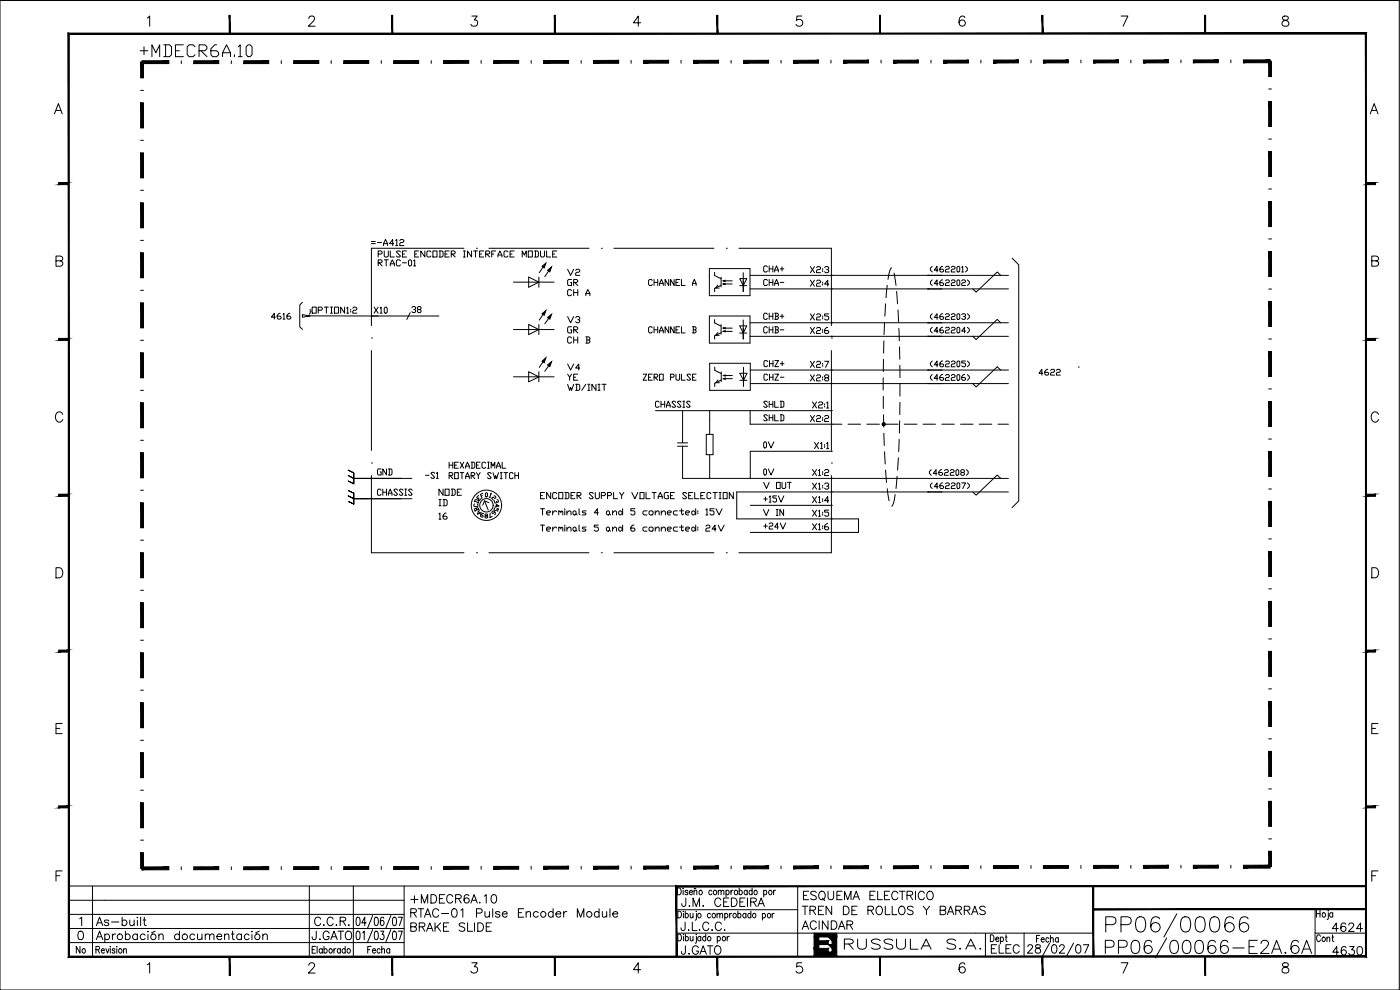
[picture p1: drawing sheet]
<svg xmlns="http://www.w3.org/2000/svg" width="420mm" height="297mm" viewBox="0 0 420 297" stroke-linecap="round" stroke-linejoin="round" font-family="sans-serif">
<!-- layer: 2 -->
<g fill="#000" stroke="#000" stroke-width=".3">
<path d="M248.6 283.4h1.1v1.2zM248.6 281.1h1.1v1.2z"/>
<path d="M73.2 18.2v.9l7.4-.9zM73.2 19.1l7.4-.9v.9z"/>
<path d="M88.1 18.2v.8l7.6-.8zM88.1 19l7.6-.8v.8z"/>
<path d="M103.2 18.2v.8l7.5-.8zM103.2 19l7.5-.8v.8z"/>
<path d="M118.2 18.2v.8l7.4-.8zM118.2 19l7.4-.8v.8z"/>
<path d="M133.1 18.1v.9l7.6-.9zM133.1 19l7.6-.9v.9z"/>
<path d="M148.2 18.1v.9l7.5-.9zM148.2 19l7.5-.9v.9z"/>
<path d="M163.2 18.1v.9l7.4-.9zM163.2 19l7.4-.9v.9z"/>
<path d="M178.1 18.1v.9l7.6-.9zM178.1 19l7.6-.9v.9z"/>
<path d="M193.2 18.1v.9l7.5-.9zM193.2 19l7.5-.9v.9z"/>
<path d="M208.2 18.1v.9l7.4-.9zM208.2 19l7.4-.9v.9z"/>
<path d="M223.1 18.1v.9l7.6-.9zM223.1 19l7.6-.9v.9z"/>
<path d="M238.2 18.1v.9l7.5-.9zM238.2 19l7.5-.9v.9z"/>
<path d="M253.2 18.1v.8l7.4-.8zM253.2 18.9l7.4-.8v.8z"/>
<path d="M268.1 18.1v.8l7.5-.8zM268.1 18.9l7.5-.8v.8z"/>
<path d="M283.2 18.1v.8l7.5-.8zM283.2 18.9l7.5-.8v.8z"/>
<path d="M298.2 18v.9l7.4-.9zM298.2 18.9l7.4-.9v.9z"/>
<path d="M313.1 18v.9l7.5-.9zM313.1 18.9l7.5-.9v.9z"/>
<path d="M328.2 18v.9l7.5-.9zM328.2 18.9l7.5-.9v.9z"/>
<path d="M343.2 18v.9l7.4-.9zM343.2 18.9l7.4-.9v.9z"/>
<path d="M358.1 18v.8l7.5-.8zM358.1 18.8l7.5-.8v.8z"/>
<path d="M373.2 18v.8l8-.8zM373.2 18.8l8-.8v.8z"/>
<path d="M380.7 18.4l.9 4.6v-4.6zM380.7 18.4l.9 4.6h-.9z"/>
<path d="M42.2 30.8v7.6h.9zM42.2 30.8h.9v7.6z"/>
<path d="M42.2 18.7v4.7h.9zM42.2 18.7h.9v4.7z"/>
<path d="M380.7 30.5l.9 7.5v-7.5zM380.7 30.5l.9 7.5h-.9z"/>
<path d="M42.2 45.9v7.5h.9zM42.2 45.9h.9v7.5z"/>
<path d="M380.7 45.5l.9 7.4v-7.4zM380.7 45.5l.9 7.4h-.9z"/>
<path d="M42.2 60.9v7.5h.9zM42.2 60.9h.9v7.5z"/>
<path d="M380.7 60.5l.9 7.5v-7.5zM380.7 60.5l.9 7.5h-.9z"/>
<path d="M380.7 75.5l.9 7.5v-7.5zM380.7 75.5l.9 7.5h-.9z"/>
<path d="M42.2 90.9v7.5h.9zM42.2 90.9h.9v7.5z"/>
<path d="M42.2 75.8v7.5h.9zM42.2 75.8h.9v7.5z"/>
<path d="M380.7 90.5l.9 7.4v-7.4zM380.7 90.5l.9 7.4h-.9z"/>
<path d="M42.2 105.9v7.5h.9zM42.2 105.9h.9v7.5z"/>
<path d="M380.7 105.5l.9 7.5v-7.5zM380.7 105.5l.9 7.5h-.9z"/>
<path d="M42.2 120.8v7.5h.9zM42.2 120.8h.9v7.5z"/>
<path d="M380.7 120.5l.9 7.5v-7.5zM380.7 120.5l.9 7.5h-.9z"/>
<path d="M380.7 135.5l.9 7.4v-7.4zM380.7 135.5l.9 7.4h-.9z"/>
<path d="M42.2 150.9v7.5h.9zM42.2 150.9h.9v7.5z"/>
<path d="M42.2 135.8v7.6h.9zM42.2 135.8h.9v7.6z"/>
<path d="M380.7 150.4l.9 7.6v-7.6zM380.7 150.4l.9 7.6h-.9z"/>
<path d="M42.2 165.8v7.5h.9zM42.2 165.8h.9v7.5z"/>
<path d="M380.7 165.5l.9 7.5v-7.5zM380.7 165.5l.9 7.5h-.9z"/>
<path d="M42.2 180.8v7.5h.9zM42.2 180.8h.9v7.5z"/>
<path d="M380.7 180.5l.9 7.4v-7.4zM380.7 180.5l.9 7.4h-.9z"/>
<path d="M380.7 195.4l.9 7.5v-7.5zM380.7 195.4l.9 7.5h-.9z"/>
<path d="M42.2 210.8v7.5h.9zM42.2 210.8h.9v7.5z"/>
<path d="M42.2 195.9v7.5h.9zM42.2 195.9h.9v7.5z"/>
<path d="M380.7 210.5l.9 7.5v-7.5zM380.7 210.5l.9 7.5h-.9z"/>
<path d="M42.2 225.8v7.5h.9zM42.2 225.8h.9v7.5z"/>
<path d="M380.7 225.5l.9 7.4v-7.4zM380.7 225.5l.9 7.4h-.9z"/>
<path d="M42.2 240.9v7.5h.9zM42.2 240.9h.9v7.5z"/>
<path d="M380.7 240.4l.9 7.5v-7.5zM380.7 240.4l.9 7.5h-.9z"/>
<path d="M380.7 255.4l.9 4.6v-4.6zM380.7 255.4l.9 4.6h-.9z"/>
<path d="M42.2 255.8v4.7h.9zM42.2 255.8h.9v4.7z"/>
<path d="M42.6 261h8.1v-.9zM42.6 260.1h8.1l-8.1 .9z"/>
<path d="M58.2 260.9h7.5v-.8zM58.2 260.1h7.5l-7.5 .8z"/>
<path d="M73.2 260.9h7.4v-.9zM73.2 260.1l7.4-.1-7.4 .9z"/>
<path d="M88.1 260.9h7.6v-.9zM88.1 260h7.6l-7.6 .9z"/>
<path d="M103.2 260.9l7.5-.1v-.8zM103.2 260h7.5l-7.5 .9z"/>
<path d="M118.2 260.8h7.4v-.8zM118.2 260h7.4l-7.4 .8z"/>
<path d="M133.1 260.8h7.6v-.8zM133.1 260h7.6l-7.6 .8z"/>
<path d="M148.2 260.8h7.5v-.8zM148.2 260h7.5l-7.5 .8z"/>
<path d="M163.2 260.8h7.4v-.9zM163.2 259.9h7.4l-7.4 .9z"/>
<path d="M178.1 260.8h7.6v-.9zM178.1 259.9h7.6l-7.6 .9z"/>
<path d="M193.2 260.7h7.5v-.8zM193.2 259.9h7.5l-7.5 .8z"/>
<path d="M208.2 260.7h7.4v-.9zM208.2 259.9l7.4-.1-7.4 .9z"/>
<path d="M223.1 260.7h7.6v-.9zM223.1 259.8h7.6l-7.6 .9z"/>
<path d="M238.2 260.7l7.5-.1v-.8zM238.2 259.8h7.5l-7.5 .9z"/>
<path d="M253.2 260.6h7.4v-.8zM253.2 259.8h7.4l-7.4 .8z"/>
<path d="M268.1 260.6h7.5v-.9zM268.1 259.8l7.5-.1-7.5 .9z"/>
<path d="M283.2 260.6h7.5v-.9zM283.2 259.7h7.5l-7.5 .9z"/>
<path d="M298.2 260.6l7.4-.1v-.8zM298.2 259.7h7.4l-7.4 .9z"/>
<path d="M313.1 260.5h7.5v-.8zM313.1 259.7h7.5l-7.5 .8z"/>
<path d="M328.2 260.5h7.5v-.8zM328.2 259.7h7.5l-7.5 .8z"/>
<path d="M343.2 260.5h7.4v-.9zM343.2 259.7l7.4-.1-7.4 .9z"/>
<path d="M358.1 260.5h7.5v-.9zM358.1 259.6h7.5l-7.5 .9z"/>
<path d="M373.2 260.5h8v-.9zM373.2 259.6h8l-8 .9z"/>
<path d="M245.7 281.1l-1.4 3.5h1.4zM244.3 281.1h1.4l-1.4 3.5z"/>
<path d="M245.7 282.3v1.1l2.9-1.1zM245.7 283.4l2.9-1.1v1.1z"/>
<path d="M244.3 286.8l4.3-2.2v2.2zM244.3 284.6v2.2l4.3-2.2z"/>
<path d="M249.7 281.1v4.6l1.4-4.6zM251.1 281.1v4.6h-1.4z"/>
<path d="M248.6 285.7l2.5 1.1v-1.1zM248.6 285.7l2.5 1.1h-2.5z"/>
</g>
<g fill="none" stroke="#000" stroke-width=".3">
<path d="M84.4 18.2v.9M99.4 18.2v.8M114.4 18.2v.8M129.4 18.2v.8M144.4 18.1v.9M159.4 18.1v.9M174.4 18.1v.9M189.4 18.1v.9M204.4 18.1v.9M219.4 18.1v.9M234.4 18.1v.9M249.4 18.1v.8"/>
<path d="M264.4 18.1v.8M279.4 18.1v.8M294.4 18v.9M309.4 18v.9M324.4 18v.9M339.4 18v.9M354.4 18v.8M369.4 18v.8M381.2 18v.8M42.2 27.1h.9M380.7 26.7h.9M42.2 57.1h.9"/>
<path d="M42.2 42.1h.9M380.7 41.7h.9M380.7 56.7h.9M42.2 72.1h.9M303.7 77.5l2 1.9v70.9l-2 2M380.7 71.7h.9M42.2 87.1h.9M93.2 93.3h.1M249.5 86.7h53.1M249.5 82.6h53.1M249.5 96.8h53.1M278.4 96.8h.1"/>
<path d="M282.4 96.8h.1M300.3 96.8l-1-1-6.4 6.1-1-1M300.3 82.6l-1-1-6.4 6.1-1-1M380.7 86.7h.9M42.2 117.1h.9M42.2 102.1h.9M249.5 115.1h53.1M249.5 111h53.1M249.5 100.9h53.1M278.4 115.1h.1M278.4 100.9h.1M282.4 115.1h.1"/>
<path d="M282.4 100.9h.1M300.3 111l-1-.9-6.4 6-1-1M323.6 110.1h.1M380.7 101.7h.9M380.7 116.7h.9M42.2 132.1h.9M380.7 131.7h.9M42.2 147.1h.9M249.5 147.6h53.1M249.5 143.5h53.1M278.4 147.6h.1M279.5 140.9l-.6 .6v.6l.6 .5"/>
<path d="M281.2 142.1h-1.1l.8-1.2v1.7M282.4 147.6h.1M282.6 140.9l-.8 .6v.9l.3 .2h.5l.3-.2-.3-.6h-.8M283.5 141.2l.3-.3h.6l.2 .3-.2 .6h-.6l-.3 .3v.5h1.1M285.2 141.2l.3-.3h.5l.3 .3-.3 .6h-.5l-.3 .3v.5h1.1M286.9 141.2l.3-.3 .5 .3v1.2l-.3 .2-.5-.2zM288.6 141.8l-.3-.3 .3-.6h.6l.2 .6-.2 .3h-.6l-.3 .6 .3 .2h.6l.2-.2-.2-.6M290 140.9l.6 .6v.6l-.6 .5M300.3 143.5l-1-1-6.4 6.1-1-1M380.7 146.7h.9M42.2 177.1h.9M42.2 162.1h.9"/>
<path d="M380.7 161.7h.9M380.7 176.7h.9M42.2 192.1h.9M380.7 191.7h.9M42.2 207.1h.9M380.7 206.7h.9M42.2 237.1h.9M42.2 222.1h.9M380.7 221.7h.9M380.7 236.7h.9M42.2 252.1h.9M114.4 260v.8"/>
<path d="M129.4 260v.8M144.4 260v.8M159.4 259.9v.9M174.4 259.9v.9M189.4 259.9v.9M204.4 259.9v.8M219.4 259.8v.9M234.4 259.8v.9M249.4 259.8v.8M264.4 259.8v.8M279.4 259.7v.9M294.4 259.7v.9"/>
<path d="M309.4 259.7v.8M324.4 259.7v.8M339.4 259.7v.8M354.4 259.6v.9M369.4 259.6v.9M380.7 251.7h.9M380.7 260h.9M42.6 260.1v.9M54.4 260.1v.8M69.4 260.1v.8M84.4 260v.9M99.4 260v.9"/>
<path d="M245.7 281.1v1.2M245.7 283.4v1.2"/>
</g>
<!-- layer: SOSED_DECORATIVE -->
<g fill="none" stroke="#000" stroke-width=".3">
<path d="M90.8 90.7l-.8 .8v6.5l.8 .8M111.5 94.8h20.2M154.1 84.7h12.2M154.1 98.9h12.2M158.7 83.1l3 1.6-3 1.5zM158.7 97.4l3 1.5-3 1.5zM161.7 83.1v3.1M161.7 97.4v3M163 80.2l-1.2 1.6M163 94.3l-1.2 1.7M164.7 81.3l-1.2 1.7M164.7 95.5l-1.2 1.7"/>
<path d="M195.7 98.4l-.2-.4h-.6l-.3 .4v1.2l.3 .3h.6l.2-.3M196.3 98v1.9M196.3 99h1.1M197.4 98v1.9M198 99.9v-.6l.5-1.3 .6 1.3v.6M198 99.3h1.1M200.7 98v1.9l-1.1-1.9v1.9M202.3 98v1.9l-1-1.9v1.9M202.9 99h.5M204 98h-1.1v1.9h1.1M204.5 98v1.9h1.1M207.8 98h.8l.3 .4-.3 .6"/>
<path d="M208.1 99h.5l.3 .6-.3 .3h-.8M208.1 98v1.9M212.9 94.8h12.2v8.1h-12.2zM212.9 80.6h12.2v8.1h-12.2zM214.5 81.7v1l1.9 .9M214.5 95.9v1l1.9 1M215.4 85.5l-.6 .9h1.1M215.4 99.8l-.6 .8h1.1M216.4 83.2v2.9M216.4 97.4v2.9M216.4 85.6l-1.9 1v.9M216.4 99.8l-1.9 1v1"/>
<path d="M217 85.2h2.8M217 84.3h2.8M217 99.4h2.8M217.6 98.5h-.6l.7 .2M217.7 85l-.7 .2 .7 .2M217.7 84.1l-.7 .2 .7 .1M217.7 99.2l-.7 .2 .7 .2M217.7 98.3l-.7 .2h2.8M222 83.6h2.1l-1 2.1zM222 97.8h2.1l-1 2.1zM222 85.7h2.1M222 99.9h2.1"/>
<path d="M223.1 81.8v5.7M223.1 96v5.7M225.1 86.7h24.4M225.1 82.6h24.4M225.1 96.8h24.4M154.1 113.1h12.2M158.7 111.5l3 1.6-3 1.5zM161.7 111.5v3.1M163 108.6l-1.2 1.6M164.7 109.8l-1.2 1.6M213 109h12.2v8.1h-12.2zM214.5 110.1v1l2 1"/>
<path d="M215.5 114l-.7 .8h1.1M216.5 111.6v2.9M216.5 114l-2 1v1M217 113.6h2.8M217 112.7h2.8M217.8 112.5l-.8 .2 .8 .1M217.8 113.4l-.8 .2 .8 .2M222 112h2.2l-1.1 2.1zM222 114.1h2.2M223.1 110.2v5.7M225.1 100.9h24.4M225.2 115.1h24.3"/>
<path d="M225.2 111h24.3M134.8 138.7v1.8M134.8 139.6h1.1M135.9 138.7v1.8M136.4 139.6h.6M137.5 138.7h-1.1v1.8h1.1M138.1 138.7l1.1 1.8M139.2 138.7l-1.1 1.8M139.7 139.9h1.1M141.4 138.7h.8l.3 .3v1.2l-.3 .3h-.8M141.6 138.7v1.8M143 139.6h.6"/>
<path d="M144.1 138.7h-1.1v1.8h1.1M145.8 139l-.3-.3h-.6l-.2 .3v1.2l.2 .3h.6l.3-.3M146.3 138.7h.6M146.6 138.7v1.8M149.1 139.9h1.1M150.7 138.7v1.8h1.1M196.7 123.2h52.8M203.3 133.9h3.1M203.3 132.9h3.1M204.9 133.9v9.6h44.6M204.9 123.2v9.7M212 130.3h2v6.1h-2z"/>
<path d="M213 136.4v7.1M213 123.2v7.1M225.1 123.2v4.1h24.4M249.5 135.4h-24.3v8.1M104.5 141.1l1.7 .8v3.2v-3.2zM106.2 145.1l-1.7-.8 1.7 .8M106.2 143.5l-1.7-.8 1.7 .8M106.2 149.6l-1.7-.8 1.7 .8M106.2 148l-1.7-.8 1.7 .8M106.2 148v3.2l-1.7-.8 1.7 .8zM110.2 143.5h-4h4M110.2 149.6h-4h4"/>
<path d="M110.2 143.5h13.4M110.2 149.6h13.4M114.4 147.1l-.3-.3h-.6l-.2 .3v1.2l.2 .3h.6l.3-.3M114.9 146.8v1.8M114.9 147.7h1.1M116 146.8v1.8M116.5 148.6v-.6l.6-1.2 .5 1.2v.6M116.5 148h1.1M119.3 147.1l-.3-.3h-.5l-.3 .3 1.1 1.2-.3 .3h-.5l-.3-.3M120.9 147.1l-.3-.3h-.5l-.3 .3 1.1 1.2-.3 .3h-.5l-.3-.3M121.5 146.8h.5M121.5 148.6h.5"/>
<path d="M121.8 146.8v1.8M123.7 147.1l-.3-.3h-.5l-.3 .3 1.1 1.2-.3 .3h-.5l-.3-.3M134.8 142.7h.8l.3-.6-.3-.3h-.8v1.8M135.1 142.7l.8 .9M136.4 141.8h1.1v1.8h-1.1zM138.1 141.8h1.1M138.6 141.8v1.8M139.7 140.5v-.6l.6-1.2 .5 1.2v.6M139.7 143.6v-.6l.6-1.2 .5 1.2v.6M139.7 143h1.1M141.4 142.7h.8l.3-.6-.3-.3h-.8v1.8M141.6 142.7l.9 .9"/>
<path d="M143 141.8l.6 .9v.9M144.1 141.8l-.5 .9M145.4 150.3l1.1 2.7M146.3 140.5h.6M147.4 140.5v-1.8l.6 1.2 .5-1.2v1.8M147.4 142.1l-.2-.3h-.6l-.3 .3 1.1 1.2-.2 .3h-.6l-.3-.3M148 141.8l.5 1.8 .3-.9 .3 .9 .5-1.8M149.1 140.5v-.6l.5-1.2 .6 1.2v.6M150.2 141.8h.5M150.2 143.6h.5M150.4 141.8v1.8M151.3 141.8h1.1"/>
<path d="M151.8 141.8v1.8M154 142.1l-.3-.3h-.5l-.3 .3v1.2l.3 .3h.5l.3-.3M154.5 141.8v1.8M154.5 142.7h1.1M155.6 141.8v1.8M225.2 151.6h24.3M249.5 147.6h-28.4v8.1h36.5v4.1h-32.4"/>
<circle cx="146" cy="151.6" r="4.6"/>
<circle cx="146" cy="151.6" r="2.01"/>
</g>
<!-- layer: SOSED_CIRCUIT -->
<g fill="none" stroke="#000" stroke-width=".3">
<path d="M139.2 74.5h-27.7v23.2M146.7 74.5h30M180.5 74.5h.1M184.2 74.5h30M218 74.5h.1M221.7 74.5h27.8v23.2M90.8 94.4l2 .4-2 .4zM92.8 94.8h.1M93.1 93.4v.6l-.3 .3M93.1 92.8v.3M93.7 92.1h1.2v1.9h-1.2zM95.5 93.1h.9l.3-.6-.3-.4h-.9v1.9"/>
<path d="M97.3 92.1h1.3M98 92.1v1.9M99.2 92.1h.6M99.2 94h.6M99.5 92.1v1.9M100.4 92.1h1.2v1.9h-1.2zM103.4 92.1v1.9l-1.2-1.9v1.9M104.1 92.5l.3-.4v1.9M104.1 94h.5M105.2 92.8v.3M105.2 93.4v.3M105.9 92.5l.3-.4h.6l.3 .4-.3 .6h-.6l-.3 .3v.6h1.2"/>
<path d="M265.5 96.7l-.2 3.7M265.8 91.2l-.2 3.7M266.3 85.6l-.4 3.7M267.6 80.4l-.5 .7-.6 2.7M268.3 81.9l.6 3.7M269.1 87.4l.3 3.7M269.5 93l.2 3.7M269.7 98.5l.2 3.7M111.5 101.4h.1M111.5 105.2v30M249.5 105.2v30M265.1 113.4l-.1 3.6"/>
<path d="M265.1 118.9v3.7M265.1 107.8v3.7M265.3 102.3l-.1 3.6M270 104.1v3.7M270 109.6l.1 3.7M270.1 115.2v3.7M244.4 132.7l1.3 1.9M245.7 132.7l-1.3 1.9M246.3 133.1l.3-.4v1.9M246.3 134.6h.6M247.5 133.4v.3M247.5 134v.3"/>
<path d="M248.1 133.1l.3-.4v1.9M248.1 134.6h.6M249.5 135.4h.1M249.5 127.3h3.1M254.5 127.3h3.8M260.1 127.3h3.8M265.1 124.4l.1 3.7M265.3 130l.1 3.7M265.5 135.5l.1 3.7M265.8 127.3h3.7M269.6 137.4l-.2 3.6M269.8 131.8l-.1 3.7"/>
<path d="M270 126.3l-.1 3.6M270.1 120.7l-.1 3.7M271.4 127.3h3.8M277 127.3h3.8M282.7 127.3h3.7M288.3 127.3h3.7M293.9 127.3h3.7M299.5 127.3h3.1M111.5 142.7v23.1h27.7M162.2 148.7h.6M163.4 147.8h-1.2v1.8h1.2M165.3 147.8v1.8l-1.3-1.8v1.8"/>
<path d="M167.1 148.1l-.3-.3h-.6l-.3 .3v1.2l.3 .3h.6l.3-.3M167.7 147.8h1.2v1.8h-1.2zM169.5 147.8h.9l.3 .3v1.2l-.3 .3h-.9M169.8 147.8v1.8M171.4 148.7h.6M172.6 147.8h-1.2v1.8h1.2M173.2 148.7h.9l.3-.6-.3-.3h-.9v1.8M173.5 148.7l.9 .9M178.1 148.1l-.3-.3h-.7l-.3 .3 1.3 1.2-.3 .3h-.7l-.3-.3M178.6 147.8v1.5l.3 .3h.7l.3-.3v-1.5M180.5 148.7h.9l.3-.6-.3-.3h-.9v1.8M182.3 148.7h.9l.3-.6-.3-.3h-.9v1.8"/>
<path d="M184.1 147.8v1.8h1.2M186 147.8l.6 .9v.9M187.2 147.8l-.6 .9M189.6 147.8l.9 1.8 .9-1.8M192.1 147.8h1.2v1.8h-1.2zM193.9 147.8v1.8h1.2M195.7 147.8h1.2M196.3 147.8v1.8M197.5 149.6v-.6l.7-1.2 .6 1.2v.6M197.5 149h1.3M200.6 147.8h-.9l-.4 .3v1.2l.4 .3h.9v-.9h-.3M201.2 148.7h.6"/>
<path d="M202.4 147.8h-1.2v1.8h1.2M206.1 148.1l-.4-.3h-.6l-.2 .3 1.2 1.2-.4 .3h-.6l-.2-.3M206.7 148.7h.6M207.9 147.8h-1.2v1.8h1.2M208.5 147.8v1.8h1.2M210.3 148.7h.6M211.5 147.8h-1.2v1.8h1.2M213.4 148.1l-.3-.3h-.6l-.3 .3v1.2l.3 .3h.6l.3-.3M214 147.8h1.2M214.6 147.8v1.8M215.8 149.6h.6M215.8 147.8h.6"/>
<path d="M216.1 147.8v1.8M217 147.8h1.2v1.8h-1.2zM220.1 147.8v1.8l-1.2-1.8v1.8M243.8 153.1l1.3 1.8M245.1 153.1l-1.3 1.8M245.7 153.4l.3-.3v1.8M246.9 153.7v.3M246.9 154.3v.3M248.7 153.1h-1.2v.6h.9l.3 .3v.6l-.3 .3h-.6l-.3-.3M249.5 142.7v23.1h-27.8M265.8 141.1l.3 3.7M266.3 146.6l.5 3.7"/>
<path d="M268.6 148.4l-.3 2.2-.7 1.3M269.2 142.9l-.3 3.7M143 165.8h.1M146.7 165.8h30M180.5 165.8h.1M184.2 165.8h30M218 165.8h.1"/>
</g>
<!-- layer: SOSED_DECORATIVE -->
<path d="M162.7 79.9l1.1-1-.5 1.5zM162.7 94.1l1.1-.9-.5 1.4zM164.3 81.1l1.2-1-.5 1.5zM164.3 95.3l1.2-1-.5 1.4zM162.7 108.4l1.1-1.1-.5 1.5zM164.3 109.5l1.2-1-.5 1.5z" fill="#000" stroke="#000" stroke-width=".3"/>
<!-- layer: 0 -->
<path d="M92.5 94.8h21" fill="none" stroke="#000" stroke-width=".3"/>
<!-- layer: 9 -->
<g fill="none" stroke="#000" stroke-width=".3">
<path d="M279.8 79.9l-.6 .6v.6l.6 .5M282.9 79.9h-.3l-.5 .6v.9l.3 .2h.5l.3-.2-.3-.6h-.8M289.8 79.9l.5 .6v.6l-.5 .5M279.8 98.2l-.6 .5v.6l.6 .6M279.8 94.1l-.6 .6v.6l.6 .5M281.5 99.3h-1.1l.8-1.1v1.7M281.5 95.3h-1.1l.8-1.2v1.7M281.5 81.1h-1.1l.8-1.2v1.7M282.9 98.2h-.3l-.5 .5v.9l.3 .3h.5l.3-.3-.3-.6h-.8M282.9 94.1h-.3l-.5 .6v.8l.3 .3h.5l.3-.5-.3-.3h-.8M283.8 98.5l.3-.3h.5l.3 .3-.3 .5h-.5l-.3 .3v.6h1.1M283.8 94.4l.3-.3h.5l.3 .3-.3 .6h-.5l-.3 .3v.5h1.1"/>
<path d="M283.8 80.2l.3-.3h.5l.3 .3-.3 .6h-.5l-.3 .3v.5h1.1M285.5 98.5l.3-.3h.5l.3 .3-.3 .5h-.5l-.3 .3v.6h1.1M285.5 94.4l.3-.3h.5l.3 .3-.3 .6h-.5l-.3 .3v.5h1.1M285.5 80.2l.3-.3h.5l.3 .3-.3 .6h-.5l-.3 .3v.5h1.1M287.2 98.5l.3-.3 .5 .3v1.1l-.2 .3-.6-.3zM287.2 94.4l.3-.3 .5 .3v1.1l-.2 .3-.6-.3zM287.2 80.2l.3-.3 .5 .3v1.2l-.2 .2-.6-.2zM288.6 94.4l.3-.3h.6l.3 .3-.3 .6h-.3M288.6 80.2l.3-.3v1.7M288.6 81.6h.6M289.5 95l.3 .3-.3 .5h-.6l-.3-.3M289.8 99.3h-1.2l.9-1.1v1.7"/>
<path d="M290.3 98.2l.6 .5v.6l-.6 .6M290.3 94.1l.6 .6v.6l-.6 .5M279.8 112.4l-.6 .6v.5l.6 .6M281.5 113.5h-1.1l.8-1.1v1.7M282.9 112.4h-.3l-.5 .6v.8l.3 .3h.5l.3-.3-.3-.5h-.8M283.8 112.7l.3-.3h.5l.3 .3-.3 .6h-.5l-.3 .2v.6h1.1M285.5 112.7l.3-.3h.5l.3 .3-.3 .6h-.5l-.3 .2v.6h1.1M287.2 112.7l.3-.3 .5 .3v1.1l-.2 .3-.6-.3zM289.5 112.4h-.3l-.6 .6v.8l.3 .3h.6l.3-.3-.3-.5h-.9M290.3 112.4l.6 .6v.5l-.6 .6M279.8 144.9l-.6 .5v.6l.6 .6M281.5 146h-1.1l.8-1.1v1.7"/>
<path d="M282.9 144.9h-.3l-.5 .5v.9l.3 .3h.5l.3-.3-.3-.6h-.8M283.8 145.1l.3-.2h.5l.3 .2-.3 .6h-.5l-.3 .3v.6h1.1M285.5 145.1l.3-.2h.5l.3 .2-.3 .6h-.5l-.3 .3v.6h1.1M287.2 145.1l.3-.2 .5 .2v1.2l-.2 .3-.6-.3zM288.6 144.9h1.2l-.9 1.7M290.3 144.9l.6 .5v.6l-.6 .6"/>
</g>
<!-- layer: SOSED_CIRCUIT -->
<g fill="#000" stroke="#000" stroke-width=".3">
<path d="M264.8 127.3v.2l.4-.2zM264.8 127.5l.4-.2-.2 .3zM265.2 127.3l-.2 .3 .2 .1z"/>
<path d="M265 126.9l.2 .4v-.4zM264.8 127.1l.2-.2 .2 .4zM264.8 127.1v.2h.4z"/>
<path d="M265.2 127.3v.4l.2-.1zM265.2 127.3l.4 .2-.2 .1zM265.2 127.3l.4 .2v-.2z"/>
<path d="M265.2 127.3h.4v-.2zM265.4 126.9l.2 .2-.4 .2zM265.2 126.9v.4l.2-.4z"/>
</g>
<!-- layer: 1 -->
<g fill="none" stroke="#000" stroke-width=".3">
<path d="M44.2 5.4l.7-.6v3.1M92.7 5.5l.6-.7h.6l.4 .3a.99 .99 0 0 1-.3 1.3l-1.5 1.5h2.1M141.6 4.8h1.6l-.9 1.2a.96 .96 0 0 1 1.1 1.1 .96 .96 0 0 1-1.3 .8l-.5-.2-.3-.4M192.3 6.8h-2.2l1.5-2v3.1M240.6 4.8h-1.4l-.1 1.3a1.08 1.08 0 0 1 1.6 0 1.08 1.08 0 0 1-.3 1.6 1.08 1.08 0 0 1-1.5-.4M289.6 5.3a.81 .81 0 0 0-1.3-.3 1.77 1.77 0 0 0 .4 2.9 .94 .94 0 0 0 1-.9 .94 .94 0 0 0-.9-1 .94 .94 0 0 0-1 .8M336.5 4.8h2l-1.4 3.1M385.1 5a.61 .61 0 0 0 .2 1 1.1 1.1 0 0 1 1.3 .4 1.1 1.1 0 0 1-.1 1.3 1.27 1.27 0 0 1-1.7-.4 1.15 1.15 0 0 1 1.4-1.3 .64 .64 0 0 0 .3-1l-.4-.2zM16.3 34.1l1.2-3 1.2 3M16.8 33.1h1.4M411.2 34.1l1.2-3 1.2 3M411.7 33.1h1.4"/>
<path d="M16.8 78.3l1.7-.2a.68 .68 0 0 0 0-1.1l-1.7-.2v3.1h1.3a.81 .81 0 0 0 .8-.8 .81 .81 0 0 0-.8-.8M411.7 78.3l1.7-.2a.68 .68 0 0 0 0-1.1l-1.7-.2v3.1h1.3a.8 .8 0 0 0 .7-.5 .8 .8 0 0 0-.1-.8l-.6-.3M18.8 124.3a1.14 1.14 0 0 0-1.2-.7 1.14 1.14 0 0 0-1 1.1v.8a1.13 1.13 0 0 0 .9 1.2 1.13 1.13 0 0 0 1.3-.8M413.7 124.3a1.14 1.14 0 0 0-1.3-.7 1.14 1.14 0 0 0-.9 1.1v.8a1.13 1.13 0 0 0 .9 1.2 1.13 1.13 0 0 0 1.3-.8M16.8 170.3h1a1.62 1.62 0 0 1 1.1 1.6 1.62 1.62 0 0 1-1.1 1.5h-1zM411.7 170.3h1a1.62 1.62 0 0 1 1.1 1.6 1.62 1.62 0 0 1-1.1 1.5h-1zM16.8 218.6h1.1M18.7 217.1h-1.9v3h1.9M411.7 218.6h1.1M413.6 217.1h-1.9v3h1.9M16.8 262.7h1.1M18.7 261.3h-1.9v3.1"/>
<path d="M20.7 270.1h100.6M20.7 274.3h100.6M20.7 278.6h100.6M20.8 265.8h182.2M27.8 265.8v21.2M92.8 265.8v21.2M106 265.8v21.2M121.3 265.8v21.2M203 273h36.4M203 280h125.1M203.3 266.4a1.02 1.02 0 0 1 1.2 1 1.02 1.02 0 0 1-1.2 1.1zM203.4 273.4a1.02 1.02 0 0 1 1.1 1 1.02 1.02 0 0 1-1.1 1z"/>
<path d="M205 266.4v.2zM205.1 274.1v1.3M205.7 274.3l.1-.2a.6 .6 0 0 1 .8 .6 .6 .6 0 0 1-.8 .6l-.1-.2M205.7 273.4v2M207.1 274.1l.1 1.2 .4 .1 .4-.4M208 274.1v1.3M209 274.1v1.6l-.4 .4M213.2 274.3l-.1-.2a.61 .61 0 0 0-.8 .6 .61 .61 0 0 0 .8 .6l.1-.2M215.2 274.4l.4-.3h.3l.1 1.3M215.2 274.1v1.3M216 274.4l.4-.3h.4l.1 1.3M217.5 274.3l.2-.2a.6 .6 0 0 1 .7 .6 .6 .6 0 0 1-.7 .6l-.2-.2"/>
<path d="M217.5 274.1v2M219 274.1v1.3M221.4 274.3l.2-.2a.6 .6 0 0 1 .8 .6 .6 .6 0 0 1-.8 .6l-.2-.2M221.4 273.4v2M221.8 266.4v2.1M223.9 274.3l-.2-.2a.6 .6 0 0 0-.8 .6 .6 .6 0 0 0 .8 .6l.2-.2M223.9 274.1v1.3M225.3 274.3l-.1-.2a.6 .6 0 0 0-.8 .6 .6 .6 0 0 0 .8 .6l.1-.2M225.3 273.4v2M225.7 266.4v2.1M228.8 274.3l.2-.2a.6 .6 0 0 1 .8 .6 .6 .6 0 0 1-.8 .6l-.2-.2M228.8 274.1v2"/>
<path d="M231.7 274.1v1.3M232.7 267.1l-.3 .1-.2 .5M239.4 265.9v21.1M307.3 280v7M394.7 280h15.3M394.7 272.7v14.3M395.1 273.2v2M395.1 274.1h1.1M396.2 273.2v2M398.7 273.2v.1zM411.7 262.7h1.1M413.6 261.3h-1.9v3.1"/>
<path d="M20.7 282.8h100.6M28.8 284.9l.9-.1 .1-.7-1-.1v2M29.3 284.9l.6 1.1M30.4 285.2h.9l-.1-.4a.59 .59 0 0 0-.8 .5 .59 .59 0 0 0 .8 .6l.1-.2M31.8 284.6l.5 1.4 .4-1.4M33.1 284v.1zM33.1 284.6v1.4M34.5 284.9l-.3-.3-.5 .1v.4l.7 .3 .1 .3-.3 .3-.5-.3M35.1 284v.1zM35.1 284.6v1.4M37.1 285l.4-.4 .3 .1 .1 1.3M37.1 284.6v1.4"/>
<path d="M44.2 289.5l.7-.6v3.1M92.7 289.6l.1-.4 .5-.3h.6l.4 .3a.99 .99 0 0 1-.3 1.3l-1.5 1.5h2.1M94.7 284h-1v2h1M95.2 284v2M96.7 284.9a.63 .63 0 0 0-1 .3 .63 .63 0 0 0 .7 .8l.3-.3M96.7 284.6v1.4M97.2 284.9a.63 .63 0 0 1 1.1 .3 .63 .63 0 0 1-.7 .8l-.4-.3M97.2 284v2M100.2 284.6v1.4M102.2 284.9a.58 .58 0 0 0-.9-.1 .58 .58 0 0 0 0 .9l.3 .3 .6-.3M102.2 284.6v1.4M103.6 284.9a.57 .57 0 0 0-.9-.1 .57 .57 0 0 0 0 .9l.4 .3 .5-.3"/>
<path d="M103.6 284v2M110.4 284.9h.6M111.4 284h-1v2M111.8 285.2h.9a.48 .48 0 0 0-.5-.6 .48 .48 0 0 0-.4 .6l.3 .8 .6-.3M114.1 284.9a.58 .58 0 0 0-.9-.1 .58 .58 0 0 0 0 .9l.3 .3 .6-.3M114.6 285l.3-.4 .4 .1 .1 1.3M114.6 284v2M117 284.9a.63 .63 0 0 0-1.1 .3 .63 .63 0 0 0 .7 .8l.4-.3M117 284.6v1.4M141.6 288.9h1.6l-.9 1.2a.98 .98 0 0 1 1.1 1.1 .98 .98 0 0 1-1.3 .8l-.5-.2-.3-.4M192.3 290.9h-2.2l1.5-2v3.1M203.4 280.3a1.02 1.02 0 0 1 1.1 1 1.02 1.02 0 0 1-1.1 1z"/>
<path d="M205.1 280.3v.2zM205.7 280.3v2M209 280.3v.2zM211.8 280.3v2M240.6 288.9h-1.4l-.1 1.3a1.08 1.08 0 0 1 1.6 0 1.08 1.08 0 0 1-.3 1.6 1.08 1.08 0 0 1-1.5-.4M289.6 289.3a.81 .81 0 0 0-1.3-.3 1.74 1.74 0 0 0 .5 3 .95 .95 0 0 0 .9-1 .95 .95 0 0 0-.9-.9 .95 .95 0 0 0-1 .8M297.2 280.5a1.09 1.09 0 0 1 1.1 .7 1.09 1.09 0 0 1-.3 1.2l-.8 .1zM301.9 280.5v1.6l.4 .4M311.1 281.6h.6M312.1 280.7h-1v2M312.5 281.9h.9a.47 .47 0 0 0-.5-.6 .47 .47 0 0 0-.4 .6l.3 .8 .6-.3M314.8 281.6a.58 .58 0 0 0-.9-.1 .58 .58 0 0 0 0 .9l.3 .3 .6-.3"/>
<path d="M315.3 281.7l.3-.4 .4 .1 .1 1.3M315.3 280.7v2M317.6 281.6a.57 .57 0 0 0-.8-.1 .57 .57 0 0 0 0 .9l.3 .3 .5-.3M317.6 281.3v1.4M336.5 288.9h2l-1.4 3.1M385.1 289a.6 .6 0 0 0 .2 1.1 1.1 1.1 0 0 1 1.2 .4 1.1 1.1 0 0 1 0 1.3 1.18 1.18 0 0 1-1.7-.4 1.18 1.18 0 0 1 1.4-1.3 .63 .63 0 0 0 .3-1.1l-.4-.1z"/>
<circle cx="209.9" cy="274.7" r=".62"/>
<circle cx="214.2" cy="274.7" r=".62"/>
<circle cx="220.5" cy="274.7" r=".62"/>
<circle cx="226.4" cy="274.7" r=".62"/>
<circle cx="230.8" cy="274.7" r=".62"/>
<circle cx="36.1" cy="285.2" r=".62"/>
<circle cx="99.2" cy="285.2" r=".62"/>
<circle cx="104.6" cy="285.2" r=".62"/>
</g>
<g fill="#000" stroke="#000" stroke-width=".3">
<path d="M68.8 4.6v5.5h.3zM68.8 4.6h.3v5.5z"/>
<path d="M117.6 4.6v5.5h.3zM117.6 4.6h.3v5.5z"/>
<path d="M166.4 4.6v5.5h.3zM166.4 4.6h.3v5.5z"/>
<path d="M215.1 4.6v5.5h.3zM215.1 4.6h.3v5.5z"/>
<path d="M263.9 4.6v5.5h.3zM263.9 4.6h.3v5.5z"/>
<path d="M312.7 4.6v5.5h.3zM312.7 4.6h.3v5.5z"/>
<path d="M361.5 4.6v5.5h.3zM361.5 4.6h.3v5.5z"/>
<path d="M17.6 54.8v.6l2.9-.6zM17.6 55.4l2.9-.6v.6z"/>
<path d="M410 54.8v.6l2.8-.6zM410 55.4l2.8-.6v.6z"/>
<path d="M17.6 101.5v.6l2.9-.6zM17.6 102.1l2.9-.6v.6z"/>
<path d="M410 101.5v.6l2.8-.6zM410 102.1l2.8-.6v.6z"/>
<path d="M17.6 148.3v.6l2.9-.6zM17.6 148.9l2.9-.6v.6z"/>
<path d="M410 148.3v.6l2.8-.6zM410 148.9l2.8-.6v.6z"/>
<path d="M17.6 195.1v.6l2.9-.6zM17.6 195.7l2.9-.6v.6z"/>
<path d="M410 195.1v.6l2.8-.6zM410 195.7l2.8-.6v.6z"/>
<path d="M17.6 241.8v.6l2.9-.6zM17.6 242.4l2.9-.6v.6z"/>
<path d="M410 241.8v.6l2.8-.6zM410 242.4l2.8-.6v.6z"/>
<path d="M328.1 272.7v.3l81.9-.3zM328.1 273l81.9-.3v.3z"/>
<path d="M328 265.9l.3 21.1v-21.1zM328 265.9l.3 21.1h-.3z"/>
<path d="M203.2 266.1h206.8v-.3zM202.9 265.8h207.1l-206.8 .3zM202.9 265.8l.3 21.2v-20.9zM202.9 265.8l.3 21.2h-.3z"/>
<path d="M20.5 9.9v277.3l.3-.3zM20.5 9.9l.3 .3v276.7zM20.5 9.9l.3 .3 389.3-.3zM20.8 10.2l389.3-.3-.3 .3zM410.1 9.9l-.3 .3 .3 277zM409.8 10.2l.3 277-.3-.3zM20.5 287.2h389.6l-.3-.3zM20.5 287.2l.3-.3h389z"/>
<path d="M68.8 287.1v5.5h.3zM68.8 287.1h.3v5.5z"/>
<path d="M117.6 287.1v5.5h.3zM117.6 287.1h.3v5.5z"/>
<path d="M166.4 287.1v5.5h.3zM166.4 287.1h.3v5.5z"/>
<path d="M215.1 287.1v5.5h.3zM215.1 287.1h.3v5.5z"/>
<path d="M263.9 287.1v5.5h.3zM263.9 287.1h.3v5.5z"/>
<path d="M312.7 287.1v5.5h.3zM312.7 287.1h.3v5.5z"/>
<path d="M361.5 287.1v5.5h.3zM361.5 287.1h.3v5.5z"/>
</g>
<!-- layer: 10 -->
<g fill="none" stroke="#000" stroke-width=".3">
<path d="M23.7 279.5a.82 .82 0 0 1 1.2 .4 1.21 1.21 0 0 1 .1 1.4 1.21 1.21 0 0 1-1.3 .5 2.13 2.13 0 0 1 0-2.3zM23.9 275.7l.6-.5v2.5M37.6 279.4v2.5M53.8 279.4v2.5M69.8 279.4v2.1l.1 .3 .5 .1M75.6 279.4v.2zM77.8 279.4l-1.1 .5M107.1 275.3l.4-.1a1.71 1.71 0 0 1 0 2.5h-.1a2.13 2.13 0 0 1-.3-2.4zM108.8 279.9l.5-.5v2.5M109.9 276.9h-1.3l.9-1.7v2.5M111.8 274.7l-1.5 3.9M111.8 278.9l-1.5 3.9"/>
<path d="M112.6 275.3l.4-.1a1.71 1.71 0 0 1 0 2.5h-.2a2.13 2.13 0 0 1-.2-2.4zM112.6 279.5l.4-.1a1.72 1.72 0 0 1 0 2.5h-.2a2.05 2.05 0 0 1-.2-2.4zM114.2 279.4h1l-.5 1a.74 .74 0 0 1 .5 1 .74 .74 0 0 1-1.1 .3l-.1-.2M115.2 275.5l-.1-.2-.4-.1a1.55 1.55 0 0 0 .1 2.5 .86 .86 0 0 0 .5-.8 .86 .86 0 0 0-.6-.8l-.5 .4-.1 .4M117.3 274.7l-1.6 3.9M117.3 278.9l-1.6 3.9M118 275.3l.4-.1a1.47 1.47 0 0 1 .5 2l-.2 .4-.4 .1a2.13 2.13 0 0 1-.3-2.4zM118 279.5l.4-.1a2.05 2.05 0 0 1 .3 2.4l-.4 .1a2.05 2.05 0 0 1-.3-2.4zM119.5 275.2h1.2l-.8 2.5M119.5 279.4h1.2l-.8 2.5M205.6 276.7l-.1 2.3-.4 .2-.5-.1-.2-.7M206.7 279v.2z"/>
<path d="M207.8 276.7v2.5h1.4M209.8 279.1h.3zM212.7 277.3a.94 .94 0 0 0-1-.6 .94 .94 0 0 0-.8 .9v.6a.93 .93 0 0 0 .8 1 .93 .93 0 0 0 1-.6M213.6 279.1h.2zM216.5 277.3a.94 .94 0 0 0-1.1-.6 .94 .94 0 0 0-.7 .9v.6a.93 .93 0 0 0 .7 1 .93 .93 0 0 0 1.1-.6M217.3 279.1h.3zM28.9 281.9l1-2.5 1 2.5M29.3 281.1h1.2M31.5 280.6a.81 .81 0 0 1 1.1-.1 .81 .81 0 0 1 0 1.2 .81 .81 0 0 1-1.1-.1M31.5 280.2v2.6M33.7 280.2v1.7M37.6 280.6a.81 .81 0 0 1 1.2-.1 .81 .81 0 0 1 0 1.2 .81 .81 0 0 1-1.2-.1"/>
<path d="M41.2 280.6a.81 .81 0 0 0-1.2-.1 .81 .81 0 0 0 0 1.2 .81 .81 0 0 0 1.2-.1M41.2 280.2v1.7M43.6 280.6a.82 .82 0 0 0-1.3-.1 .82 .82 0 0 0 0 1.2 .82 .82 0 0 0 1.3-.1M44.4 280.4v1.5M47.7 280.7l.6-.5 .6 .2 .1 1.5M47.7 280.2v1.7M53.8 280.6a.82 .82 0 0 0-1.2-.1 .82 .82 0 0 0 0 1.2 .82 .82 0 0 0 1.2-.1M58.4 280.6a.81 .81 0 0 0-1.2-.1 .81 .81 0 0 0 0 1.2 .81 .81 0 0 0 1.2-.1M59.3 280.2l.1 1.6a.92 .92 0 0 0 1.2-.3M60.6 280.2v1.7M61.6 280.7l.6-.5 .6 .2 .1 1.5M61.6 280.2v1.7"/>
<path d="M62.9 280.7l.6-.5 .6 .2 .1 1.5M65.1 281h1.4a.79 .79 0 0 0-1.1-.7 .79 .79 0 0 0-.2 1.3l.5 .3 .8-.3M67.4 280.7l.6-.5 .6 .2 .1 1.5M67.4 280.2v1.7M69.4 280.2h.9M72.5 280.6a.81 .81 0 0 0-1.2-.1 .81 .81 0 0 0 0 1.2 .81 .81 0 0 0 1.2-.1M72.5 280.2v1.7M74.8 280.6a.81 .81 0 0 0-1.2-.1 .81 .81 0 0 0 0 1.2 .81 .81 0 0 0 1.2-.1M75.6 280.4v1.5M78.9 280.7l.6-.5 .6 .2 .1 1.5M78.9 280.2v1.7M308.5 284l.1-.3 .3-.3 .9 .3a.78 .78 0 0 1-.3 1.1l-1.1 1.2h1.6"/>
<path d="M310.9 283.6l-.1 .4 .3 .4a.85 .85 0 0 1 1.1 .4 .85 .85 0 0 1-.3 1.1 .85 .85 0 0 1-1.1-.2 .91 .91 0 0 1 .1-.9 .91 .91 0 0 1 .9-.4 .51 .51 0 0 0 .3-.8zM315 282.9l-2.1 3.9M315.9 283.6a.77 .77 0 0 1 1.2 .3 1.32 1.32 0 0 1-.8 2.1 1.61 1.61 0 0 1-.4-2.4zM318 284l.5-.6 .8 .3a.81 .81 0 0 1-.2 1.1l-1.2 1.2h1.6M322.2 282.9l-2.1 3.9M323.1 283.6a.8 .8 0 0 1 1.2 .3l.1 .6a1.08 1.08 0 0 1-.9 1.5 1.69 1.69 0 0 1-.4-2.4zM325.1 283.4h1.6l-1.1 2.6M350.1 281.4l-3.3 6M378.5 283.1l.3-.8 1.1-.2a.99 .99 0 0 1 .6 1.6l-2.3 2.4h2.7M381.6 286.1l1.5-4 1.5 4M382.2 284.8h1.9M385.6 285.9l.1-.2 .3 .2-.3 .2z"/>
<path d="M389.7 282.7a1.07 1.07 0 0 0-1.7-.4 2.9 2.9 0 0 0 0 3.6 1.23 1.23 0 0 0 1.8-.6 1.23 1.23 0 0 0-.9-1.6 1.23 1.23 0 0 0-1.5 1.1M390.7 286.1l1.4-4 1.6 4M391.2 284.8h1.9"/>
<circle cx="36" cy="281.1" r=".85"/>
<circle cx="46" cy="281.1" r=".84"/>
<circle cx="55.5" cy="281.1" r=".85"/>
<circle cx="77.2" cy="281.1" r=".84"/>
</g>
<!-- layer: DIBUJO -->
<path d="M0 .1v296.9h419.9v-296.9h-419.9h419.9M419.9 .1h.1" fill="none" stroke="#000" stroke-width=".3"/>
<text font-size="11" x="330.6" y="282.2">PP06/00066</text>
<text font-size="7.1" x="40.9" y="18.3">+MDECR6A.10</text>
<text font-size="6.6" x="252.2" y="286.1">RUSSULA S.A.</text>
<g font-size="6.2">
<text x="122.1" y="272.3">+MDECR6A.10</text>
<text x="239.9" y="271.3">ESQUEMA ELECTRICO</text>
<text x="122.1" y="280.8">BRAKE SLIDE</text>
<text x="122.1" y="276.6">RTAC-01 Pulse Encoder Module</text>
<text x="398.6" y="280.8">4624</text>
<text x="92.4" y="283.3">J.GATO</text>
</g>
<g font-size="5.7">
<text x="203.2" y="273">J.M. CEDEIRA</text>
<text x="239.5" y="275.5">TREN DE ROLLOS Y BARRAS</text>
<text x="27.5" y="279">As-built</text>
<text x="93.1" y="279">C.C.R.</text>
<text x="239.5" y="280.1">ACINDAR</text>
<text x="203.2" y="287.5">J.GATO</text>
<text x="296.3" y="287.2">ELEC</text>
<text x="398.6" y="287.9">4630</text>
</g>
<g font-size="5.3">
<text x="112.2" y="81.1">RTAC-01</text>
<text x="169" y="101.2">GR</text>
<text x="227.9" y="101.2">CHB-</text>
<text x="242" y="97.4">X2:5</text>
<text x="130.5" y="149.9">NODE</text>
<text x="130.5" y="153.1">ID</text>
<text x="227.9" y="152">+15V</text>
<text x="21.5" y="287.2">No</text>
</g>
<g font-size="4.9">
<text x="110.1" y="74.8">=-A412</text>
<text x="112.2" y="78.3">PULSE ENCODER INTERFACE MODULE</text>
<text x="169" y="84">V2</text>
<text x="227.9" y="82.9">CHA+</text>
<text x="242" y="82.9">X2:3</text>
<text x="169" y="86.8">GR</text>
<text x="169" y="90">CH A</text>
<text x="193.3" y="86.8">CHANNEL A</text>
<text x="227.9" y="86.8">CHA-</text>
<text x="242" y="87.1">X2:4</text>
<text x="111.1" y="95.2">X10</text>
<text x="122.4" y="94.9">38</text>
<text x="80.1" y="97">4616</text>
<text x="169" y="98.1">V3</text>
<text x="227.9" y="97">CHB+</text>
<text x="242" y="101.2">X2:6</text>
<text x="169" y="104.1">CH B</text>
<text x="169" y="112.2">V4</text>
<text x="227.9" y="111.1">CHZ+</text>
<text x="242" y="111.5">X2:7</text>
<text x="310.4" y="113.9">4622</text>
<text x="169" y="115.4">YE</text>
<text x="169" y="118.2">WD/INIT</text>
<text x="191.9" y="115.4">ZERO PULSE</text>
<text x="227.9" y="115.4">CHZ-</text>
<text x="242" y="115.4">X2:8</text>
<text x="195.4" y="123.5">CHASSIS</text>
<text x="227.9" y="123.5">SHLD</text>
<text x="242.7" y="123.5">X2:1</text>
<text x="227.9" y="127.4">SHLD</text>
<text x="242" y="127.7">X2:2</text>
<text x="227.9" y="135.5">0V</text>
<text x="112.2" y="143.6">GND</text>
<text x="227.9" y="143.6">0V</text>
<text x="242.7" y="143.9">X1:2</text>
<text x="126.3" y="144.6">-S1</text>
<text x="227.9" y="147.8">V OUT</text>
<text x="242.7" y="147.8">X1:3</text>
<text x="160.9" y="155.6">Terminals 4 and 5 connected: 15V</text>
<text x="227.9" y="155.9">V IN</text>
<text x="242.7" y="152">X1:4</text>
<text x="130.5" y="157">16</text>
<text x="160.9" y="160.5">Terminals 5 and 6 connected: 24V</text>
<text x="227.9" y="159.8">+24V</text>
<text x="242.7" y="160.2">X1:6</text>
<text x="394.1" y="283.6">Cont</text>
</g>
<g font-size="4.4">
<text x="278" y="86.8">(462202)</text>
<text x="278" y="111.1">(462205)</text>
<text x="141.8" y="151.3">E</text>
</g>
<g font-size="4">
<text x="147.1" y="152">3</text>
<text x="147.1" y="154.5">5</text>
<text x="147.5" y="153.5">4</text>
<text x="142.9" y="156.3">9</text>
</g>
<text font-size="3.5" x="141.1" y="153.1">C</text>
</svg>
